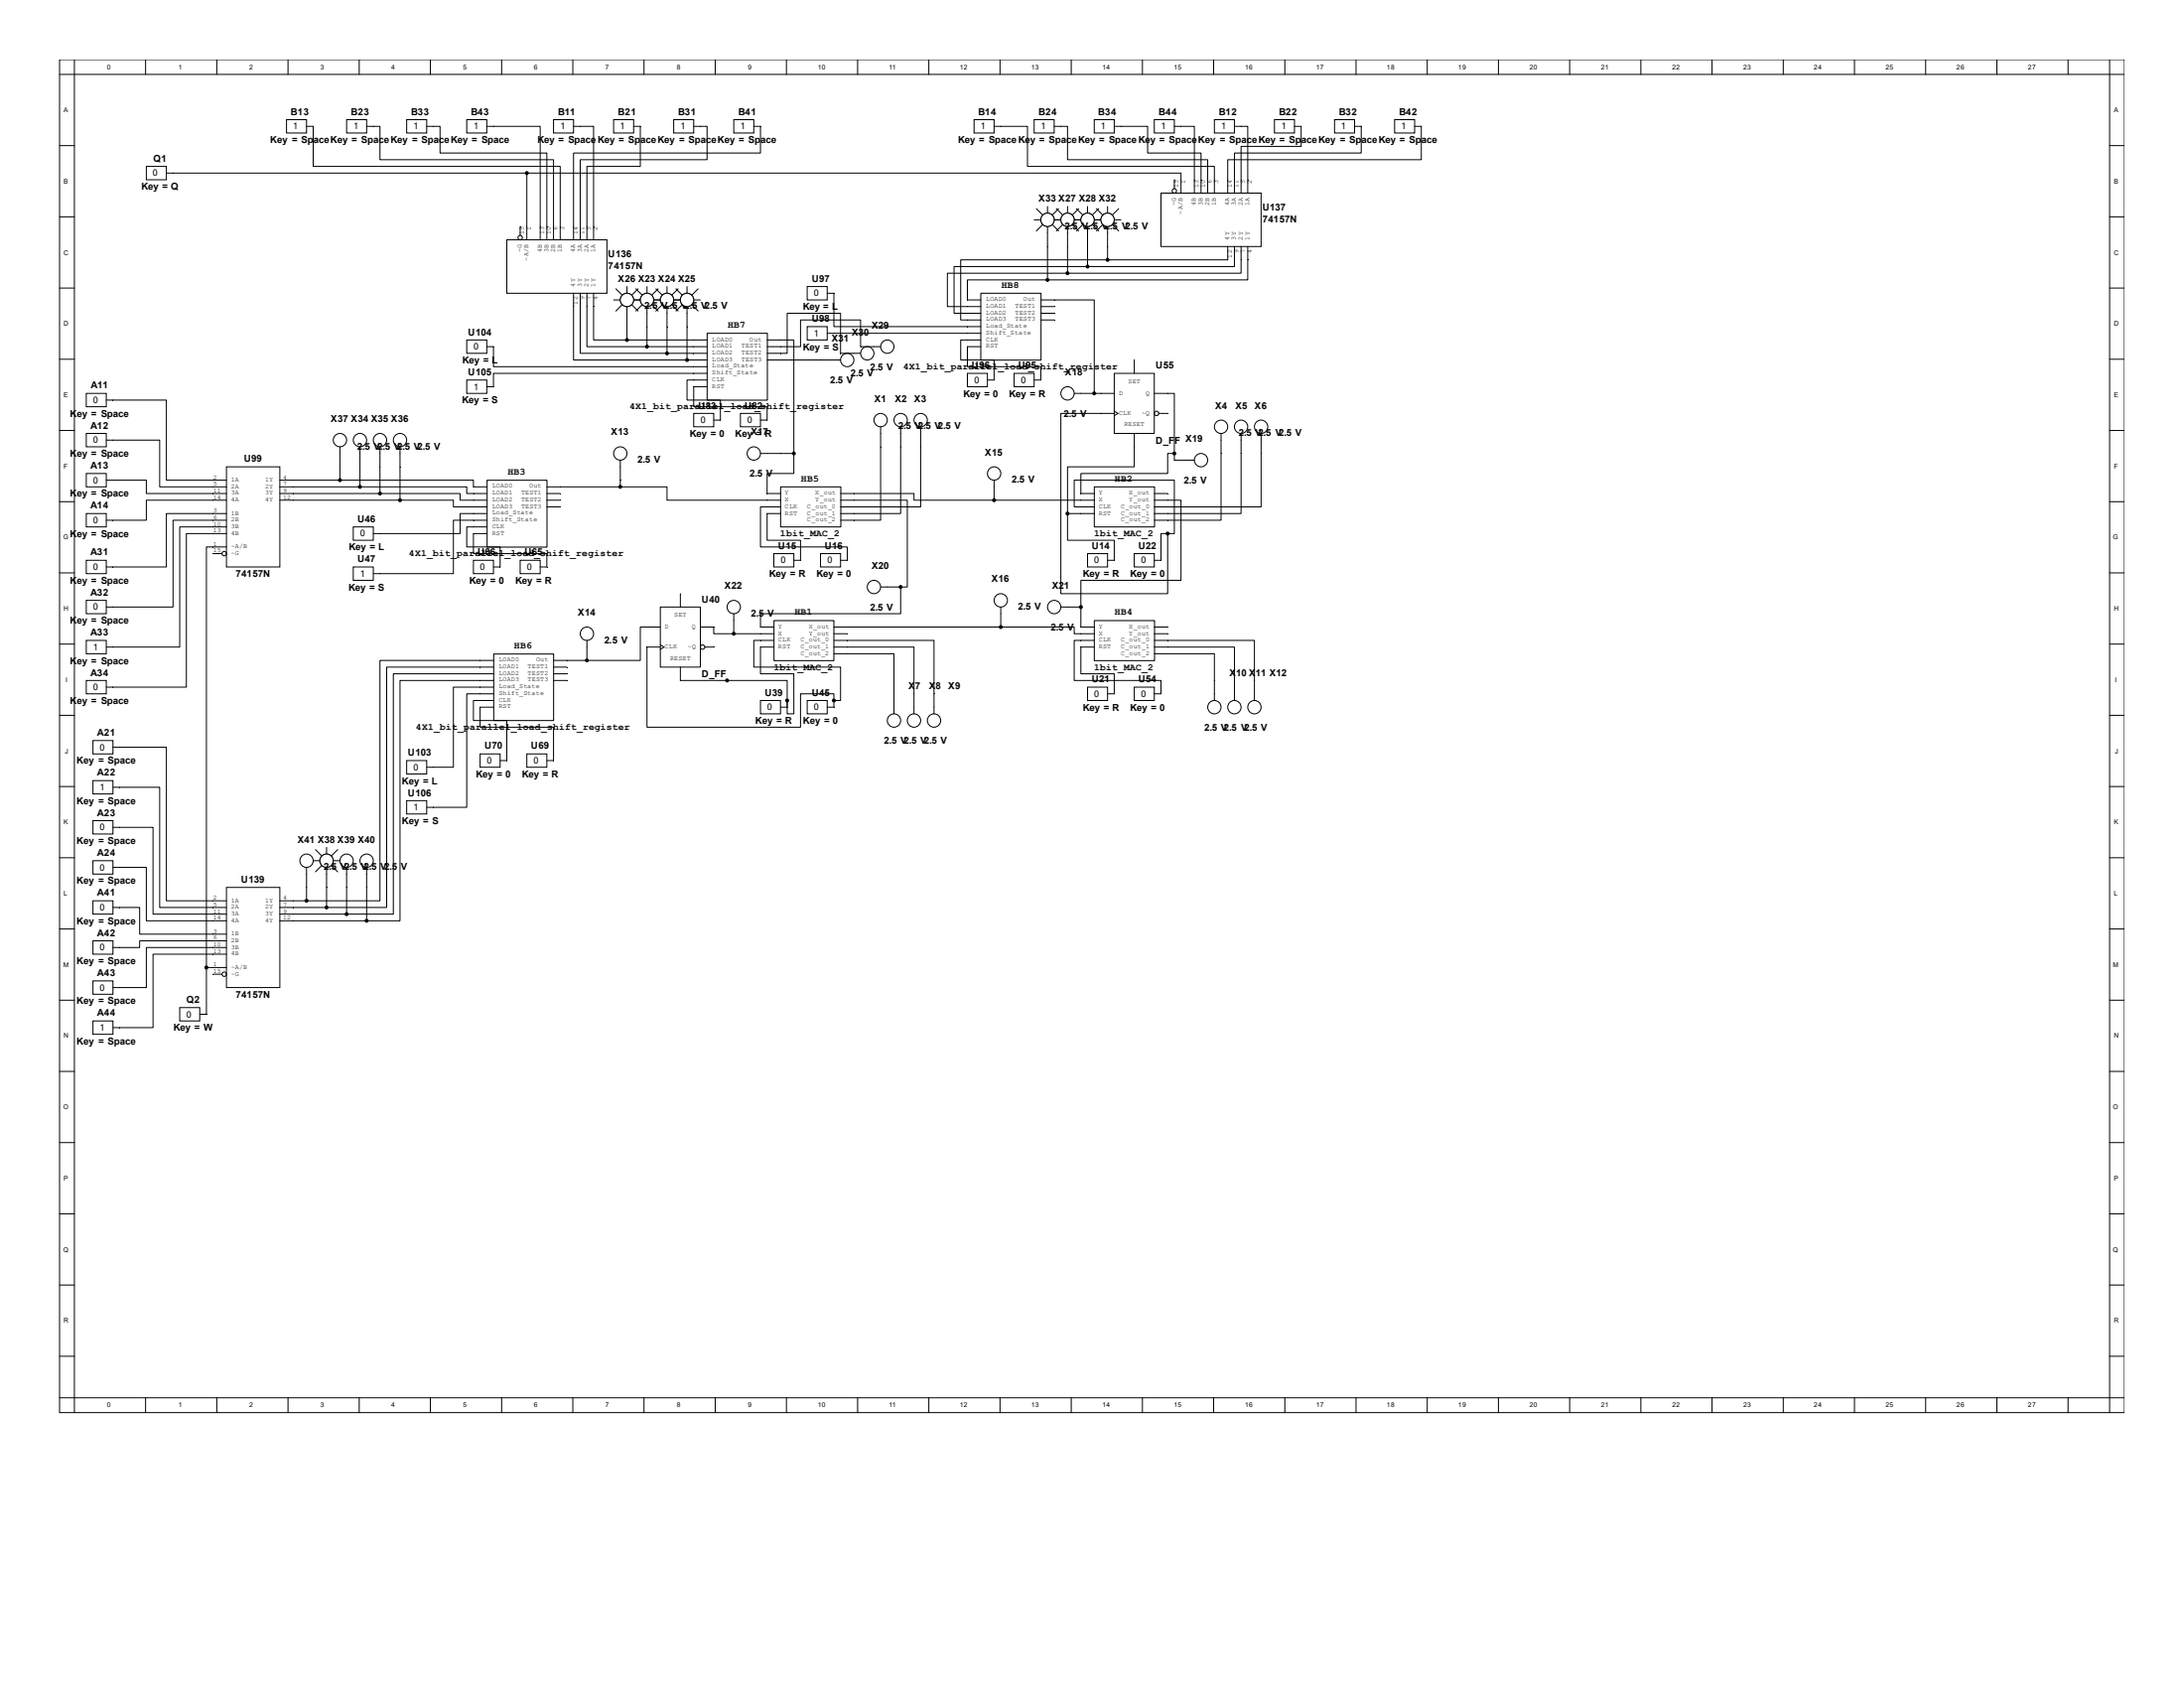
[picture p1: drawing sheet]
<svg xmlns="http://www.w3.org/2000/svg" width="279mm" height="216mm" viewBox="0 0 279 216" stroke-linecap="round" stroke-linejoin="round" font-family="sans-serif">
<g fill="none" stroke="#000" stroke-width=".13">
<path d="M7.6 7.6h264.2v173.1h-264.2zM7.6 18.6h1.9M7.6 9.5h264.2M9.5 7.6v173.1M18.6 7.6v1.9M27.7 7.6v1.9M36.7 15.3h2.5v1.7h-2.5zM36.8 7.6v1.9M39.2 16.2h.9v5.1h31.6v9.4M44.3 15.3h2.6v1.7h-2.6zM46 7.6v1.9M46.9 16.2h1.7v4.2h22.2v10.3"/>
<path d="M52 15.3h2.6v1.7h-2.6zM54.6 16.2h1.7v3.4h13.7v11.1M55.1 7.6v1.9M59.7 15.3h2.6v1.7h-2.6zM62.3 16.2h6.8v14.5M64.2 7.6v1.9M70.8 15.3h2.6v1.7h-2.6zM73.3 7.6v1.9M73.4 16.2h2.5v14.5M78.5 15.3h2.6v1.7h-2.6zM81.1 16.2h.8v5.1h-6.8v9.4M82.4 7.6v1.9"/>
<path d="M86.2 15.3h2.5v1.7h-2.5zM88.7 16.2h1.8v4.2h-16.3v10.3M91.5 7.6v1.9M93.9 15.3h2.5v1.7h-2.5zM96.4 16.2h.9v3.4h-23.9v11.1M100.6 7.6v1.9M109.7 7.6v1.9M118.8 7.6v1.9M124.6 15.3h2.6v1.7h-2.6zM127.2 16.2h4.2v5.1h24v3.4M127.9 7.6v1.9M132.3 15.3h2.6v1.7h-2.6z"/>
<path d="M134.9 16.2h1.7v4.2h17.9v4.3M137 7.6v1.9M140 15.3h2.5v1.7h-2.5zM142.5 16.2h4.3v3.4h6.8v5.1M146.2 7.6v1.9M147.7 15.3h2.5v1.7h-2.5zM150.2 16.2h2.6v8.5M155.3 7.6v1.9M155.4 15.3h2.5v1.7h-2.5zM157.9 16.2h1.7v8.5M163 15.3h2.6v1.7h-2.6zM164.4 7.6v1.9"/>
<path d="M165.6 16.2h.9v2.5h-7.7v6M170.7 15.3h2.6v1.7h-2.6zM173.3 16.2h.8v3.4h-16.2v5.1M173.5 7.6v1.9M178.4 15.3h2.6v1.7h-2.6zM181 16.2h.8v4.2h-24.7v4.3M182.6 7.6v1.9M191.7 7.6v1.9M200.8 7.6v1.9M209.9 7.6v1.9M219 7.6v1.9M228.1 7.6v1.9"/>
<path d="M237.2 7.6v1.9M246.4 7.6v1.9M255.5 7.6v1.9M264.6 7.6v1.9M269.9 18.6h1.9M269.9 7.6v173.1M7.6 27.7h1.9M7.6 36.8h1.9M18.7 21.3h2.6v1.7h-2.6zM21.3 22.1h46.1M64.8 30.7h12.8v6.8h-12.8zM66.5 29v1.1"/>
<path d="M67.4 22.1h83.7v2.6M67.4 22.1v8.6M73.4 37.5v1.7M74.2 37.5v1.7M75.1 37.5v1.7M75.9 37.5v1.7M81.1 38.4h.8M81.3 36.9l.9 .9M82.2 38.9l-.9 .9M82.8 36.7v.8M82.8 39.2v.9M83.3 38.9l.9 .9"/>
<path d="M83.6 38.4h.9M84.2 36.9l-.9 .9M103.3 36.7h2.5v1.7h-2.5zM105.8 37.5h.9v4.3h18.8M123.8 38.4h1.7M123.8 39.2h1.7M125.5 37.5h7.7v8.6h-7.7zM133.2 38.4h6.8v11.9M133.2 39.2h1.7M148.5 24.7h12.8v6.8h-12.8zM150.2 23v1.1M157.1 31.5v1.7"/>
<path d="M157.9 31.5v1.7M158.8 31.5v1.7M159.6 31.5v1.7M269.9 27.7h1.9M269.9 36.8h1.9M7.6 46h1.9M7.6 55.1h1.9M11 50.3h2.6v1.7h-2.6zM11 55.4h2.6v1.7h-2.6zM13.6 51.2h7.7v10.2h7.7M13.6 56.3h6.8v6h8.6M29 59.7h6.8v12.8h-6.8z"/>
<path d="M59.7 43.5h2.6v1.7h-2.6zM59.7 48.6h2.6v1.7h-2.6zM62.3 44.3h.8v2.6h27.4M79.4 58.9v3.4M88.7 52.9h2.6v1.7h-2.6zM88.7 43.5h1.8M88.7 44.3h1.8M88.7 45.2h1.8M88.7 46h1.8M90.5 48.6h-2.6v2.6h4.3v2.5h-.9M90.5 49.5h-1.8v2.5h9.4v1.7h-.8M90.5 47.8h-27.4v1.7h-.8"/>
<path d="M90.5 42.6h7.7v8.6h-7.7zM94.7 52.9h2.6v1.7h-2.6zM97.3 58h4.3M98.1 44.3h4.3v-3.4h7.7v3.4h2.6M98.1 45.2h2.6v-5.1h6.8v5.1h2.6M98.1 43.5h3.5v14.5M98.1 46h9.4M101.6 58v2.6h-3.5v2.5h1.7M103.3 41.8h2.5v1.7h-2.5zM105.8 42.6h19.7M112.7 54.6v11.9h-5.2M115.2 54.6v11.1h-7.7"/>
<path d="M117.8 54.6v10.2h-10.3M123.8 47.8h2.5v1.7h-2.5zM123.8 40.1h1.7M123.8 40.9h1.7M125.5 43.5h-2.6v2.5h4.3v2.6h-.9M125.5 44.3h-1.7v2.6h9.4v1.7h-.9M129.7 47.8h2.6v1.7h-2.6zM133.2 40.1h1.7M133.2 40.9h1.7M137.4 50.3h5.1M140 50.3h.1M142.5 47.8h5.2v7.6h-5.2z"/>
<path d="M142.5 52.9h-6.8v23h13.7v-7.7M142.5 52.6l.5 .3-.5 .3M145.1 55.4v4.3h-8.5v6M145.1 46v1.8M147.7 50.3h2.5v7.7M148.2 52.9h1.2M150.2 58h-.8v2.6h-11.1v2.5h1.7M150.2 58v.9h2.6M156.2 55.4v11.1h-8.5M158.8 55.4v10.3h-11.1M161.3 55.4v9.4h-13.6M269.9 46h1.9"/>
<path d="M269.9 55.1h1.9M7.6 64.2h1.9M7.6 73.3h1.9M11 60.6h2.6v1.7h-2.6zM11 65.7h2.6v1.7h-2.6zM11 71.7h2.6v1.7h-2.6zM11 76.8h2.6v1.7h-2.6zM13.6 61.4h5.1v1.7h10.3M27.3 70.8h1.1M29 64h-10.3v2.5h-5.1M29 65.7h-7.7v6.8h-7.7M29 66.5h-6.9v11.1h-8.5"/>
<path d="M29 67.4h-6v15.4h-9.4M29 68.2h-5.2v19.7h-10.2M29 70h-2.6v53.8M35.8 62.3h1.7M35.8 63.1h1.7M35.8 64h1.7M35.8 61.4h1.7M45.2 67.4h2.6v1.7h-2.6zM45.2 72.5h2.6v1.7h-2.6zM60.6 71.7h2.5v1.7h-2.5zM60.6 62.3h1.7M60.6 63.1h1.7"/>
<path d="M60.6 64h1.7M60.6 64.8h1.7M62.3 67.4h-2.6v2.6h4.3v2.5h-.9M62.3 68.2h-1.7v2.6h9.4v1.7h-.9M62.3 65.7h-3.4v2.5h-11.1M62.3 66.5h-4.3v6.9h-10.2M62.3 61.4h7.7v8.6h-7.7zM66.5 71.7h2.6v1.7h-2.6zM70 62.3h9.4M70 63.1h1.7M70 64h1.7M70 64.8h1.7"/>
<path d="M79.4 62.3h5.9v1.7h14.5M84.5 77.6h5.1v7.7h-5.1zM87 75.9v1.7M93.9 78.5v2.6M99 70.8h2.6v1.7h-2.6zM99 79.4h7.7v5.1h-7.7zM99.8 64.8h-2.5v5.2h11.1v1.7h-.9M99.8 65.7h-1.7v3.4h4.3v2.6h-.8M99.9 62.3h7.7v5.1h-7.7zM105 70.8h2.5v1.7h-2.5zM107.5 64h8.6v11.1h-.9M107.5 63.1h9.4v.9h10.3"/>
<path d="M112.7 75.1h2.5M115.2 75.1v3.4h-17.9v1.7h1.7M115.2 75.1h.1M127.2 64h.1M127.2 64h12.8M127.2 61.4v2.6M128 77.6v2.6M135.7 77.6h2.6M136.6 65.7v3.4h5.9v2.6h-.8M136.6 65.7h3.4M138.3 77.6h.1M138.3 77.6v2.6h1.7"/>
<path d="M139.1 70.8h2.6v1.7h-2.6zM140 64.8h-2.6v-3.4h12.8v6.8h-.8M140 62.3h7.7v5.1h-7.7zM140 79.4h7.7v5.1h-7.7zM145.1 70.8h2.6v1.7h-2.6zM147.7 64h3.4v10.2h-12.8v3.4M147.7 63.1h1.7M149.4 68.2h-.9v3.5h-.8M269.9 64.2h1.9M269.9 73.3h1.9M7.6 82.4h1.9M7.6 91.5h1.9"/>
<path d="M11 81.9h2.6v1.7h-2.6zM11 87h2.6v1.7h-2.6zM11.9 94.7h2.6v1.7h-2.6zM11.9 99.8h2.6v1.7h-2.6zM14.5 95.6h6.8v19.6h7.7M52 97.3h2.6v1.7h-2.6zM61.4 96.4h2.6v1.7h-2.6zM61.4 87h1.7M61.4 84.5h1.7M61.4 85.3h1.7M61.4 86.2h1.7M63.1 89.6h-2.5v2.6h4.2v5.1h-.8"/>
<path d="M63.1 90.4h-1.7v2.6h9.4v4.3h-.8M63.1 87.9h-5.1v10.2h-3.4M63.1 88.7h-3.4v14.6h-5.1M63.2 83.7h7.6v8.5h-7.6zM67.4 96.4h2.6v1.7h-2.6zM70.8 87h1.7M70.8 84.5h4.3M70.8 85.3h1.7M70.8 86.2h1.7M75.1 84.5h.1M75.1 81.9v2.6M84.5 80.2h-2.6v4.3h-6.8"/>
<path d="M84.5 82.8h-1.7v10.2h19.6v-4.3h4.3v.9M84.5 82.5l.5 .3-.5 .2M87 85.3v1.7h13.7v2.6M89.6 80.2h1.7v.9h2.6M90.2 82.8h1.1M93.9 81.1h.1M93.9 81.1h5.1M97.3 89.6h2.5v1.7h-2.5zM99 82.8h-1.7v3.4h4.3v5.1h-.9v-1.7M99 81.9h-2.6v3.4h11.1v4.3h-.8M100.7 89.6v.8h-.9M103.3 89.6h2.5v1.7h-2.5z"/>
<path d="M106.7 81.9h12.8v9.4M106.7 82.8h10.2v8.5M106.7 83.6h7.7v7.7M106.7 89.6v.8h-.9M106.7 80.2h21.3M106.7 81.1h1.7M128 80.2h9.4v.9h2.6M128 80.2h.1M139.1 87.9h2.6v1.7h-2.6zM140 81.9h-2.6v5.1h11.1v1.7h-.8M140 82.8h-1.7v3.4h4.2v2.5h-.8M145.1 87.9h2.6v1.7h-2.6z"/>
<path d="M147.7 81.9h12.8v7.7M147.7 82.8h10.2v6.8M147.7 83.6h7.7v6M147.7 80.2h1.7M147.7 81.1h1.7M269.9 82.4h1.9M269.9 91.5h1.9M7.6 100.6h1.9M7.6 109.7h1.9M7.6 118.8h1.9M11.9 105h2.6v1.7h-2.6zM11.9 110.1h2.6v1.7h-2.6z"/>
<path d="M11.9 115.2h2.6v1.7h-2.6zM14.5 100.7h5.9v15.4h8.6M14.5 105.8h5.1v11.1h9.4M14.5 110.9h4.2v6.9h10.3M14.5 116.1h3.4v3.4h11.1M29 113.5h6.8v12.8h-6.8zM35.8 115.2h1.7M35.8 116.1h1.7M35.8 116.9h1.7M35.8 117.8h1.7M52 102.4h2.6v1.7h-2.6zM269.9 100.6h1.9"/>
<path d="M269.9 109.7h1.9M269.9 118.8h1.9M7.6 127.9h1.9M7.6 137h1.9M11.9 120.3h2.6v1.7h-2.6zM11.9 125.5h2.6v1.7h-2.6zM11.9 130.6h2.6v1.7h-2.6zM23 128.9h2.6v1.7h-2.6zM26.4 123.8v5.9h-.8M26.4 123.8h2.6M27.3 124.6h1.1M29 120.3h-11.1v.9h-3.4"/>
<path d="M29 121.2h-10.3v5.1h-4.2M29 122h-9.4v9.4h-5.1M269.9 127.9h1.9M269.9 137h1.9M7.6 146.1h1.9M7.6 155.3h1.9M269.9 146.1h1.9M269.9 155.3h1.9M7.6 164.4h1.9M7.6 173.5h1.9M7.6 178.8h264.2M18.6 178.8v1.9"/>
<path d="M27.7 178.8v1.9M36.8 178.8v1.9M46 178.8v1.9M55.1 178.8v1.9M64.2 178.8v1.9M73.3 178.8v1.9M82.4 178.8v1.9M91.5 178.8v1.9M100.6 178.8v1.9M109.7 178.8v1.9M118.8 178.8v1.9M127.9 178.8v1.9"/>
<path d="M137 178.8v1.9M146.2 178.8v1.9M155.3 178.8v1.9M164.4 178.8v1.9M173.5 178.8v1.9M182.6 178.8v1.9M191.7 178.8v1.9M200.8 178.8v1.9M209.9 178.8v1.9M219 178.8v1.9M228.1 178.8v1.9M237.2 178.8v1.9"/>
<path d="M246.4 178.8v1.9M255.5 178.8v1.9M264.6 178.8v1.9M269.9 164.4h1.9M269.9 173.5h1.9"/>
<circle cx="66.5" cy="30.4" r=".28"/>
<circle cx="82.8" cy="38.4" r=".85"/>
<circle cx="150.2" cy="24.4" r=".28"/>
<circle cx="79.4" cy="58" r=".85"/>
<circle cx="96.4" cy="58" r=".85"/>
<circle cx="108.4" cy="46" r=".85"/>
<circle cx="111" cy="45.2" r=".85"/>
<circle cx="112.7" cy="53.7" r=".85"/>
<circle cx="113.5" cy="44.3" r=".85"/>
<circle cx="115.2" cy="53.7" r=".85"/>
<circle cx="117.8" cy="53.7" r=".85"/>
<circle cx="136.6" cy="50.3" r=".85"/>
<circle cx="148" cy="52.9" r=".28"/>
<circle cx="153.6" cy="58.9" r=".85"/>
<circle cx="156.2" cy="54.6" r=".85"/>
<circle cx="158.8" cy="54.6" r=".85"/>
<circle cx="161.3" cy="54.6" r=".85"/>
<circle cx="28.7" cy="70.8" r=".28"/>
<circle cx="93.9" cy="77.6" r=".85"/>
<circle cx="111.8" cy="75.1" r=".85"/>
<circle cx="127.2" cy="60.6" r=".85"/>
<circle cx="128" cy="76.8" r=".85"/>
<circle cx="134.9" cy="77.6" r=".85"/>
<circle cx="75.1" cy="81.1" r=".85"/>
<circle cx="89.9" cy="82.8" r=".28"/>
<circle cx="114.4" cy="92.2" r=".85"/>
<circle cx="116.9" cy="92.2" r=".85"/>
<circle cx="119.5" cy="92.2" r=".85"/>
<circle cx="155.4" cy="90.4" r=".85"/>
<circle cx="157.9" cy="90.4" r=".85"/>
<circle cx="160.5" cy="90.4" r=".85"/>
<circle cx="28.7" cy="124.6" r=".28"/>
</g>
<g fill="#000" stroke="#000" stroke-width=".13">
<circle cx="67.4" cy="22.1" r=".19"/>
<circle cx="101.6" cy="58" r=".19"/>
<circle cx="140" cy="50.3" r=".19"/>
<circle cx="150.2" cy="58" r=".19"/>
<circle cx="79.4" cy="62.3" r=".19"/>
<circle cx="115.2" cy="75.1" r=".19"/>
<circle cx="127.2" cy="64" r=".19"/>
<circle cx="136.6" cy="65.7" r=".19"/>
<circle cx="138.3" cy="77.6" r=".19"/>
<circle cx="149.4" cy="68.2" r=".19"/>
<circle cx="75.1" cy="84.5" r=".19"/>
<circle cx="93" cy="87" r=".19"/>
<circle cx="93.9" cy="81.1" r=".19"/>
<circle cx="100.7" cy="89.6" r=".19"/>
<circle cx="106.7" cy="89.6" r=".19"/>
<circle cx="128" cy="80.2" r=".19"/>
<circle cx="26.4" cy="123.8" r=".19"/>
</g>
<circle cx="82.8" cy="38.4" r=".85" fill="#fff" stroke="#000" stroke-width=".13"/>
<g fill="none" stroke="#000" stroke-width=".13">
<path d="M83.6 38.4h.9M83.9 36.9l.9 .9M84.8 38.9l-.9 .9M85.3 36.7v.8M85.3 39.2v.9M85.9 38.9l.9 .9M86.2 38.4h.8M86.8 36.9l-.9 .9M82.8 40.1v1.7"/>
<circle cx="85.3" cy="38.4" r=".85"/>
</g>
<circle cx="85.3" cy="38.4" r=".85" fill="#fff" stroke="#000" stroke-width=".13"/>
<g fill="none" stroke="#000" stroke-width=".13">
<path d="M86.2 38.4h.8M86.5 36.9l.8 .9M87.3 38.9l-.8 .9M87.9 36.7v.8M87.9 39.2v.9M88.5 38.9l.8 .9M88.7 38.4h.9M89.3 36.9l-.8 .9M85.3 40.1v1.7"/>
<circle cx="87.9" cy="38.4" r=".85"/>
</g>
<circle cx="87.9" cy="38.4" r=".85" fill="#fff" stroke="#000" stroke-width=".13"/>
<g fill="none" stroke="#000" stroke-width=".13">
<path d="M78.5 38.4h.9M78.8 36.9l.8 .9M79.6 38.9l-.8 .9M80.2 36.7v.8M80.2 39.2v.9M80.8 38.9l.8 .9M81.1 38.4h.8M81.6 36.9l-.8 .9M87.9 40.1v1.7"/>
<circle cx="80.2" cy="38.4" r=".85"/>
</g>
<circle cx="80.2" cy="38.4" r=".85" fill="#fff" stroke="#000" stroke-width=".13"/>
<g fill="none" stroke="#000" stroke-width=".13">
<path d="M73.4 39.2v6.8h14.5M74.2 39.2v6h11.1M75.1 39.2v5.1h7.7M75.9 39.2v4.3h4.3M134.9 28.1h.8M135.1 26.7l.9 .8M136 28.7l-.9 .8M136.6 26.4v.9M136.6 29v.8M137.1 28.7l.9 .8M137.4 28.1h.9M138 26.7l-.9 .8"/>
<path d="M80.2 40.1v3.4M80.2 43.5h8.5M82.8 44.3h5.9M82.8 41.8v2.5M85.3 45.2h3.4M85.3 41.8v3.4M87.9 46h.8M87.9 41.8v4.2"/>
<circle cx="136.6" cy="28.1" r=".85"/>
</g>
<g fill="#000" stroke="#000" stroke-width=".13">
<circle cx="80.2" cy="43.5" r=".19"/>
<circle cx="82.8" cy="44.3" r=".19"/>
<circle cx="85.3" cy="45.2" r=".19"/>
<circle cx="87.9" cy="46" r=".19"/>
</g>
<circle cx="136.6" cy="28.1" r=".85" fill="#fff" stroke="#000" stroke-width=".13"/>
<g fill="none" stroke="#000" stroke-width=".13">
<path d="M136.6 29.8v1.7M137.4 28.1h.9M137.7 26.7l.9 .8M138.6 28.7l-.9 .8M139.1 26.4v.9M139.1 29v.8M139.7 28.7l.9 .8M140 28.1h.8M140.6 26.7l-.9 .8"/>
<circle cx="139.1" cy="28.1" r=".85"/>
</g>
<circle cx="139.1" cy="28.1" r=".85" fill="#fff" stroke="#000" stroke-width=".13"/>
<g fill="none" stroke="#000" stroke-width=".13">
<path d="M139.1 29.8v1.7M140 28.1h.8M140.3 26.7l.8 .8M141.1 28.7l-.8 .8M141.7 26.4v.9M141.7 29v.8M142.3 28.7l.8 .8M142.5 28.1h.9M143.1 26.7l-.8 .8"/>
<circle cx="141.7" cy="28.1" r=".85"/>
</g>
<circle cx="141.7" cy="28.1" r=".85" fill="#fff" stroke="#000" stroke-width=".13"/>
<g fill="none" stroke="#000" stroke-width=".13">
<path d="M132.3 28.1h.9M132.6 26.7l.8 .8M133.4 28.7l-.8 .8M134 26.4v.9M134 29v.8M134.6 28.7l.8 .8M134.9 28.1h.8M135.4 26.7l-.8 .8M141.7 29.8v1.7"/>
<circle cx="134" cy="28.1" r=".85"/>
</g>
<circle cx="134" cy="28.1" r=".85" fill="#fff" stroke="#000" stroke-width=".13"/>
<g fill="none" stroke="#000" stroke-width=".13">
<path d="M134 35.8h-10.2v2.6M134 29.8v6M136.6 34.9h-15.4v4.3h2.6M136.6 31.5v3.4M139.1 34.1h-17v6h1.7M139.1 31.5v2.6M141.7 33.2h-18.8v7.7h.9M141.7 33.2h15.4M141.7 31.5v1.7M157.9 33.2v.9h-18.8M158.8 33.2v1.7h-22.2M159.6 33.2v2.6h-25.6"/>
<path d="M43.5 57.1v4.3M46 57.1v5.2M48.6 57.1v6M51.2 57.1v6.9M37.5 64h13.7M37.5 63.1h11.1M37.5 62.3h8.5M37.5 61.4h6M43.5 61.4h17.1v.9M46 62.3h13.7v.8h.9M48.6 63.1h10.3v.9h1.7M51.2 64h6.8v.8h2.6"/>
<path d="M40.1 110.1h.8M40.4 108.7l.8 .8M41.2 110.7l-.8 .8M41.8 108.4v.8M41.8 110.9v.9M42.3 110.7l.9 .8M42.6 110.1h.9M43.2 108.7l-.9 .8"/>
<circle cx="43.5" cy="56.3" r=".85"/>
<circle cx="46" cy="56.3" r=".85"/>
<circle cx="48.6" cy="56.3" r=".85"/>
<circle cx="51.2" cy="56.3" r=".85"/>
<circle cx="41.8" cy="110.1" r=".85"/>
</g>
<g fill="#000" stroke="#000" stroke-width=".13">
<circle cx="134" cy="35.8" r=".19"/>
<circle cx="136.6" cy="34.9" r=".19"/>
<circle cx="139.1" cy="34.1" r=".19"/>
<circle cx="141.7" cy="33.2" r=".19"/>
<circle cx="43.5" cy="61.4" r=".19"/>
<circle cx="46" cy="62.3" r=".19"/>
<circle cx="48.6" cy="63.1" r=".19"/>
<circle cx="51.2" cy="64" r=".19"/>
</g>
<circle cx="41.8" cy="110.1" r=".85" fill="#fff" stroke="#000" stroke-width=".13"/>
<g fill="none" stroke="#000" stroke-width=".13">
<path d="M61.4 87h-10.2v30.8h-4.3M61.4 86.2h-11.1v30.7h-6M61.4 85.3h-11.9v30.8h-7.7M61.4 84.5h-12.8v30.7h-9.4M37.5 117.8h9.4M37.5 116.9h6.8M37.5 116.1h4.3M37.5 115.2h1.7M39.2 110.9v4.3M41.8 111.8v4.3M44.3 110.9v6M46.9 110.9v6.9"/>
<circle cx="39.2" cy="110.1" r=".85"/>
<circle cx="44.3" cy="110.1" r=".85"/>
<circle cx="46.9" cy="110.1" r=".85"/>
</g>
<g fill="#000" stroke="#000" stroke-width=".13">
<circle cx="39.2" cy="115.2" r=".19"/>
<circle cx="41.8" cy="116.1" r=".19"/>
<circle cx="44.3" cy="116.9" r=".19"/>
<circle cx="46.9" cy="117.8" r=".19"/>
</g>
<g font-size="1.2">
<text x="37.2" y="14.7">B13</text>
<text x="44.9" y="14.7">B23</text>
<text x="52.6" y="14.7">B33</text>
<text x="60.2" y="14.7">B43</text>
<text x="71.4" y="14.7">B11</text>
<text x="79.1" y="14.7">B21</text>
<text x="86.7" y="14.7">B31</text>
<text x="94.4" y="14.7">B41</text>
<text x="125.1" y="14.7">B14</text>
<text x="132.9" y="14.7">B24</text>
<text x="140.5" y="14.7">B34</text>
<text x="148.3" y="14.7">B44</text>
<text x="155.9" y="14.7">B12</text>
<text x="163.6" y="14.7">B22</text>
<text x="171.3" y="14.7">B32</text>
<text x="179" y="14.7">B42</text>
<text x="19.6" y="20.7">Q1</text>
<text x="34.6" y="18.3">Key = SpaceKey = SpaceKey = SpaceKey = Space</text>
<text x="68.7" y="18.3">Key = Space</text>
<text x="76.5" y="18.3">Key = SpaceKey = SpaceKey = Space</text>
<text x="122.6" y="18.3">Key = SpaceKey = SpaceKey = SpaceKey = Space</text>
<text x="153.3" y="18.3">Key = SpaceKey = SpaceKey = SpaceKey = Space</text>
<text x="18.1" y="24.3">Key = Q</text>
<text x="132.9" y="25.8">X33 X27 X28 X32</text>
<text x="136.2" y="29.3">2.5 V2.5 V2.5 V2.5 V</text>
<text x="161.5" y="26.9">U137</text>
<text x="161.5" y="28.4">74157N</text>
<text x="77.8" y="32.9">U136</text>
<text x="77.8" y="34.4">74157N</text>
<text x="79.1" y="36">X26 X23 X24 X25</text>
<text x="82.4" y="39.5">2.5 V2.5 V2.5 V2.5 V</text>
<text x="93.1" y="42">HB7</text>
<text x="102.7" y="39.7">Key = L</text>
<text x="103.8" y="36">U97</text>
<text x="103.8" y="41.1">U98</text>
<text x="128.1" y="36.8">HB8</text>
<text x="59.1" y="46.5">Key = L</text>
<text x="59.9" y="42.9">U104</text>
<text x="102.7" y="44.8">Key = S</text>
<text x="106.4" y="43.7">X31</text>
<text x="109" y="42.9">X30</text>
<text x="111.3" y="47.3">2.5 V</text>
<text x="111.5" y="42">X29</text>
<text x="115.5" y="47.2">4X1_bit_parallel_load_shift_register</text>
<text x="124.3" y="47.2">U96</text>
<text x="130.3" y="47.2">U95</text>
<text x="147.9" y="47.2">U55</text>
<text x="9" y="53.3">Key = Space</text>
<text x="11.6" y="49.7">A11</text>
<text x="42.3" y="54">X37 X34 X35 X36</text>
<text x="59.1" y="51.6">Key = S</text>
<text x="59.9" y="48">U105</text>
<text x="80.5" y="52.4">4X1_bit_parallel_load_shift_register</text>
<text x="89.3" y="52.3">U83</text>
<text x="95.2" y="52.3">U82</text>
<text x="106.2" y="49.1">2.5 V</text>
<text x="108.8" y="48.2">2.5 V</text>
<text x="111.8" y="51.4">X1</text>
<text x="114.5" y="51.4">X2</text>
<text x="117" y="51.4">X3</text>
<text x="123.2" y="50.8">Key = 0</text>
<text x="129.1" y="50.8">Key = R</text>
<text x="136.1" y="53.3">2.5 V</text>
<text x="136.3" y="48">X18</text>
<text x="155.4" y="52.3">X4</text>
<text x="158" y="52.3">X5</text>
<text x="160.5" y="52.3">X6</text>
<text x="9" y="58.4">Key = Space</text>
<text x="11.6" y="54.8">A12</text>
<text x="11.6" y="59.9">A13</text>
<text x="31.2" y="59.1">U99</text>
<text x="45.7" y="57.5">2.5 V2.5 V2.5 V2.5 V</text>
<text x="78.2" y="55.7">X13</text>
<text x="81.5" y="59.2">2.5 V</text>
<text x="88.2" y="55.9">Key = 0</text>
<text x="94.1" y="55.9">Key = R</text>
<text x="96.1" y="55.6">X17</text>
<text x="114.9" y="54.9">2.5 V2.5 V2.5 V</text>
<text x="126" y="58.3">X15</text>
<text x="147.9" y="56.7">D_FF X19</text>
<text x="158.5" y="55.8">2.5 V2.5 V2.5 V</text>
<text x="9" y="63.5">Key = Space</text>
<text x="11.6" y="65.1">A14</text>
<text x="64.9" y="60.7">HB3</text>
<text x="95.9" y="60.9">2.5 V</text>
<text x="102.5" y="61.6">HB5</text>
<text x="129.4" y="61.8">2.5 V</text>
<text x="142.6" y="61.6">HB2</text>
<text x="151.4" y="61.8">2.5 V</text>
<text x="9" y="68.7">Key = Space</text>
<text x="11.6" y="71">A31</text>
<text x="44.6" y="70.4">Key = L</text>
<text x="45.7" y="66.8">U46</text>
<text x="45.7" y="71.9">U47</text>
<text x="52.3" y="71.2">4X1_bit_parallel_load_shift_register</text>
<text x="61.1" y="71">U66</text>
<text x="67.1" y="71">U65</text>
<text x="99.6" y="70.2">U15</text>
<text x="99.8" y="68.6">1bit_MAC_2</text>
<text x="105.5" y="70.2">U16</text>
<text x="139.7" y="70.2">U14</text>
<text x="140" y="68.6">1bit_MAC_2</text>
<text x="145.6" y="70.2">U22</text>
<text x="9" y="74.7">Key = Space</text>
<text x="11.6" y="76.2">A32</text>
<text x="30.1" y="73.8">74157N</text>
<text x="44.6" y="75.5">Key = S</text>
<text x="60" y="74.7">Key = 0</text>
<text x="65.9" y="74.7">Key = R</text>
<text x="89.8" y="77">U40</text>
<text x="92.7" y="75.3">X22</text>
<text x="98.4" y="73.8">Key = R</text>
<text x="104.4" y="73.8">Key = 0</text>
<text x="111.5" y="72.8">X20</text>
<text x="126.9" y="74.5">X16</text>
<text x="130.2" y="78">2.5 V</text>
<text x="134.6" y="75.3">X21</text>
<text x="138.5" y="73.8">Key = R</text>
<text x="144.6" y="73.8">Key = 0</text>
<text x="9" y="79.8">Key = Space</text>
<text x="11.6" y="81.3">A33</text>
<text x="65.8" y="82.9">HB6</text>
<text x="74" y="78.7">X14</text>
<text x="77.3" y="82.3">2.5 V</text>
<text x="96.1" y="78.8">2.5 V</text>
<text x="101.6" y="78.7">HB1</text>
<text x="111.3" y="78.1">2.5 V</text>
<text x="134.4" y="80.6">2.5 V</text>
<text x="142.6" y="78.7">HB4</text>
<text x="9" y="84.9">Key = Space</text>
<text x="11.6" y="86.4">A34</text>
<text x="89.8" y="86.6">D_FF</text>
<text x="97.8" y="89">U39</text>
<text x="99" y="85.7">1bit_MAC_2</text>
<text x="103.8" y="89">U45</text>
<text x="116.2" y="88.1">X7</text>
<text x="118.8" y="88.1">X8</text>
<text x="121.3" y="88.1">X9</text>
<text x="139.7" y="87.3">U21</text>
<text x="140" y="85.7">1bit_MAC_2</text>
<text x="145.6" y="87.3">U54</text>
<text x="157.3" y="86.4">X10 X11 X12</text>
<text x="9" y="90">Key = Space</text>
<text x="12.4" y="94.1">A21</text>
<text x="53.2" y="93.4">4X1_bit_parallel_load_shift_register</text>
<text x="62" y="95.8">U70</text>
<text x="67.9" y="95.8">U69</text>
<text x="96.6" y="92.6">Key = R</text>
<text x="102.7" y="92.6">Key = 0</text>
<text x="113.1" y="95.2">2.5 V2.5 V2.5 V</text>
<text x="138.5" y="90.9">Key = R</text>
<text x="144.6" y="90.9">Key = 0</text>
<text x="154.1" y="93.4">2.5 V2.5 V2.5 V</text>
<text x="9.8" y="97.7">Key = Space</text>
<text x="12.4" y="99.2">A22</text>
<text x="51.4" y="100.3">Key = L</text>
<text x="52.2" y="96.7">U103</text>
<text x="52.2" y="101.8">U106</text>
<text x="60.9" y="99.4">Key = 0</text>
<text x="66.8" y="99.4">Key = R</text>
<text x="9.8" y="102.8">Key = Space</text>
<text x="9.8" y="107.9">Key = Space</text>
<text x="12.4" y="104.4">A23</text>
<text x="38.1" y="107.8">X41 X38 X39 X40</text>
<text x="51.4" y="105.4">Key = S</text>
<text x="9.8" y="113.1">Key = Space</text>
<text x="12.4" y="109.5">A24</text>
<text x="30.9" y="112.9">U139</text>
<text x="41.4" y="111.3">2.5 V2.5 V2.5 V2.5 V</text>
<text x="9.8" y="118.2">Key = Space</text>
<text x="12.4" y="114.6">A41</text>
<text x="12.4" y="119.7">A42</text>
<text x="9.8" y="123.3">Key = Space</text>
<text x="12.4" y="124.8">A43</text>
<text x="9.8" y="128.4">Key = Space</text>
<text x="12.4" y="130">A44</text>
<text x="22.2" y="131.9">Key = W</text>
<text x="23.8" y="128.3">Q2</text>
<text x="30.1" y="127.6">74157N</text>
<text x="9.8" y="133.6">Key = Space</text>
</g>
<g font-size="1.1">
<text x="37.5" y="16.6">1</text>
<text x="45.2" y="16.6">1</text>
<text x="52.9" y="16.6">1</text>
<text x="60.6" y="16.6">1</text>
<text x="71.7" y="16.6">1</text>
<text x="79.3" y="16.6">1</text>
<text x="87" y="16.6">1</text>
<text x="94.7" y="16.6">1</text>
<text x="125.5" y="16.6">1</text>
<text x="133.1" y="16.6">1</text>
<text x="140.8" y="16.6">1</text>
<text x="148.5" y="16.6">1</text>
<text x="156.2" y="16.6">1</text>
<text x="163.9" y="16.6">1</text>
<text x="171.6" y="16.6">1</text>
<text x="179.3" y="16.6">1</text>
<text x="19.6" y="22.5">0</text>
<text x="104.1" y="37.9">0</text>
<text x="60.6" y="44.7">0</text>
<text x="104.1" y="43">1</text>
<text x="11.9" y="51.6">0</text>
<text x="60.6" y="49.9">1</text>
<text x="124.6" y="49">0</text>
<text x="130.6" y="49">0</text>
<text x="11.9" y="56.7">0</text>
<text x="89.6" y="54.1">0</text>
<text x="95.6" y="54.1">0</text>
<text x="11.9" y="61.8">0</text>
<text x="11.9" y="66.9">0</text>
<text x="46.1" y="68.6">0</text>
<text x="11.9" y="72.9">0</text>
<text x="46.1" y="73.7">1</text>
<text x="61.4" y="72.9">0</text>
<text x="67.4" y="72.9">0</text>
<text x="99.9" y="72.1">0</text>
<text x="105.8" y="72.1">0</text>
<text x="140" y="72.1">0</text>
<text x="146" y="72.1">0</text>
<text x="11.9" y="78">0</text>
<text x="11.9" y="83.1">1</text>
<text x="11.9" y="88.3">0</text>
<text x="140" y="89.2">0</text>
<text x="146" y="89.2">0</text>
<text x="12.7" y="96">0</text>
<text x="98.1" y="90.8">0</text>
<text x="104.1" y="90.8">0</text>
<text x="12.7" y="101.1">1</text>
<text x="52.9" y="98.5">0</text>
<text x="62.3" y="97.7">0</text>
<text x="68.2" y="97.7">0</text>
<text x="12.7" y="106.2">0</text>
<text x="52.9" y="103.6">1</text>
<text x="12.7" y="111.3">0</text>
<text x="12.7" y="116.5">0</text>
<text x="12.7" y="121.6">0</text>
<text x="12.7" y="126.7">0</text>
<text x="12.7" y="131.8">1</text>
<text x="23.8" y="130.1">0</text>
</g>
<g font-size=".8">
<text x="13.7" y="8.8">0</text>
<text x="22.8" y="8.8">1</text>
<text x="31.9" y="8.8">2</text>
<text x="41" y="8.8">3</text>
<text x="50.1" y="8.8">4</text>
<text x="59.2" y="8.8">5</text>
<text x="68.3" y="8.8">6</text>
<text x="77.5" y="8.8">7</text>
<text x="86.6" y="8.8">8</text>
<text x="95.7" y="8.8">9</text>
<text x="104.6" y="8.8">10</text>
<text x="113.7" y="8.8">11</text>
<text x="122.8" y="8.8">12</text>
<text x="131.9" y="8.8">13</text>
<text x="141" y="8.8">14</text>
<text x="150.2" y="8.8">15</text>
<text x="159.3" y="8.8">16</text>
<text x="168.4" y="8.8">17</text>
<text x="177.4" y="8.8">18</text>
<text x="186.6" y="8.8">19</text>
<text x="195.7" y="8.8">20</text>
<text x="204.8" y="8.8">21</text>
<text x="213.9" y="8.8">22</text>
<text x="223" y="8.8">23</text>
<text x="232.1" y="8.8">24</text>
<text x="241.2" y="8.8">25</text>
<text x="250.3" y="8.8">26</text>
<text x="259.5" y="8.8">27</text>
<text x="8.2" y="14.4">A</text>
<text x="270.5" y="14.4">A</text>
<text x="8.2" y="23.5">B</text>
<text x="151.6" y="23.5" transform="rotate(-90 151.6 23.5)">1</text>
<text x="155" y="23.5" transform="rotate(-90 155 23.5)">6</text>
<text x="155.8" y="23.5" transform="rotate(-90 155.8 23.5)">3</text>
<text x="159.3" y="23.5" transform="rotate(-90 159.3 23.5)">5</text>
<text x="160.1" y="23.5" transform="rotate(-90 160.1 23.5)">2</text>
<text x="270.5" y="23.5">B</text>
<text x="67.9" y="29.5" transform="rotate(-90 67.9 29.5)">1</text>
<text x="71.3" y="29.5" transform="rotate(-90 71.3 29.5)">6</text>
<text x="72.2" y="29.5" transform="rotate(-90 72.2 29.5)">3</text>
<text x="75.6" y="29.5" transform="rotate(-90 75.6 29.5)">5</text>
<text x="76.4" y="29.5" transform="rotate(-90 76.4 29.5)">2</text>
<text x="150.4" y="26.3" transform="rotate(-90 150.4 26.3)">~G</text>
<text x="150.7" y="24" transform="rotate(-90 150.7 24)">15</text>
<text x="151.3" y="27.4" transform="rotate(-90 151.3 27.4)">~A/B</text>
<text x="153" y="26.3" transform="rotate(-90 153 26.3)">4B</text>
<text x="153.3" y="24" transform="rotate(-90 153.3 24)">13</text>
<text x="153.8" y="26.3" transform="rotate(-90 153.8 26.3)">3B</text>
<text x="154.1" y="24" transform="rotate(-90 154.1 24)">10</text>
<text x="154.7" y="26.3" transform="rotate(-90 154.7 26.3)">2B</text>
<text x="155.5" y="26.3" transform="rotate(-90 155.5 26.3)">1B</text>
<text x="157.2" y="26.3" transform="rotate(-90 157.2 26.3)">4A</text>
<text x="157.6" y="24" transform="rotate(-90 157.6 24)">14</text>
<text x="158.1" y="26.3" transform="rotate(-90 158.1 26.3)">3A</text>
<text x="158.4" y="24" transform="rotate(-90 158.4 24)">11</text>
<text x="159" y="26.3" transform="rotate(-90 159 26.3)">2A</text>
<text x="159.8" y="26.3" transform="rotate(-90 159.8 26.3)">1A</text>
<text x="8.2" y="32.6">C</text>
<text x="66.7" y="32.3" transform="rotate(-90 66.7 32.3)">~G</text>
<text x="67" y="30" transform="rotate(-90 67 30)">15</text>
<text x="67.6" y="33.4" transform="rotate(-90 67.6 33.4)">~A/B</text>
<text x="69.3" y="32.3" transform="rotate(-90 69.3 32.3)">4B</text>
<text x="69.6" y="30" transform="rotate(-90 69.6 30)">13</text>
<text x="70.1" y="32.3" transform="rotate(-90 70.1 32.3)">3B</text>
<text x="70.4" y="30" transform="rotate(-90 70.4 30)">10</text>
<text x="71" y="32.3" transform="rotate(-90 71 32.3)">2B</text>
<text x="71.8" y="32.3" transform="rotate(-90 71.8 32.3)">1B</text>
<text x="73.5" y="32.3" transform="rotate(-90 73.5 32.3)">4A</text>
<text x="73.9" y="30" transform="rotate(-90 73.9 30)">14</text>
<text x="74.4" y="32.3" transform="rotate(-90 74.4 32.3)">3A</text>
<text x="74.7" y="30" transform="rotate(-90 74.7 30)">11</text>
<text x="75.3" y="32.3" transform="rotate(-90 75.3 32.3)">2A</text>
<text x="76.1" y="32.3" transform="rotate(-90 76.1 32.3)">1A</text>
<text x="157.2" y="30.7" transform="rotate(-90 157.2 30.7)">4Y</text>
<text x="157.6" y="33" transform="rotate(-90 157.6 33)">12</text>
<text x="158.1" y="30.7" transform="rotate(-90 158.1 30.7)">3Y</text>
<text x="158.4" y="32.4" transform="rotate(-90 158.4 32.4)">9</text>
<text x="159" y="30.7" transform="rotate(-90 159 30.7)">2Y</text>
<text x="159.3" y="32.4" transform="rotate(-90 159.3 32.4)">7</text>
<text x="159.8" y="30.7" transform="rotate(-90 159.8 30.7)">1Y</text>
<text x="160.1" y="32.4" transform="rotate(-90 160.1 32.4)">4</text>
<text x="270.5" y="32.6">C</text>
<text x="8.2" y="41.7">D</text>
<text x="73.5" y="36.7" transform="rotate(-90 73.5 36.7)">4Y</text>
<text x="73.9" y="38.9" transform="rotate(-90 73.9 38.9)">12</text>
<text x="74.4" y="36.7" transform="rotate(-90 74.4 36.7)">3Y</text>
<text x="74.7" y="38.4" transform="rotate(-90 74.7 38.4)">9</text>
<text x="75.3" y="36.7" transform="rotate(-90 75.3 36.7)">2Y</text>
<text x="75.6" y="38.4" transform="rotate(-90 75.6 38.4)">7</text>
<text x="76.1" y="36.7" transform="rotate(-90 76.1 36.7)">1Y</text>
<text x="76.4" y="38.4" transform="rotate(-90 76.4 38.4)">4</text>
<text x="126.1" y="38.5">LOAD0</text>
<text x="126.1" y="39.4">LOAD1</text>
<text x="126.1" y="40.2">LOAD2</text>
<text x="126.1" y="41.1">LOAD3</text>
<text x="126.1" y="41.9">Load_State</text>
<text x="129.8" y="39.4">TEST1</text>
<text x="129.8" y="40.2">TEST2</text>
<text x="129.8" y="41.1">TEST3</text>
<text x="130.9" y="38.5">Out</text>
<text x="270.5" y="41.7">D</text>
<text x="91.1" y="43.6">LOAD0</text>
<text x="91.1" y="44.5">LOAD1</text>
<text x="91.1" y="45.3">LOAD2</text>
<text x="91.1" y="46.2">LOAD3</text>
<text x="91.1" y="47">Load_State</text>
<text x="91.1" y="47.9">Shift_State</text>
<text x="94.8" y="44.5">TEST1</text>
<text x="94.8" y="45.3">TEST2</text>
<text x="94.8" y="46.2">TEST3</text>
<text x="95.9" y="43.6">Out</text>
<text x="126.1" y="42.8">Shift_State</text>
<text x="126.1" y="43.6">CLK</text>
<text x="126.1" y="44.5">RST</text>
<text x="8.2" y="50.8">E</text>
<text x="91.1" y="48.8">CLK</text>
<text x="91.1" y="49.6">RST</text>
<text x="143.1" y="50.5">D</text>
<text x="143.1" y="53">CLK</text>
<text x="144.3" y="49">SET</text>
<text x="146" y="53">~Q</text>
<text x="146.6" y="50.5">Q</text>
<text x="270.5" y="50.8">E</text>
<text x="8.2" y="59.9">F</text>
<text x="143.8" y="54.5">RESET</text>
<text x="270.5" y="59.9">F</text>
<text x="27.3" y="61.3">2</text>
<text x="27.3" y="65.5">3</text>
<text x="27.3" y="62.1">5</text>
<text x="27.3" y="63">11</text>
<text x="27.3" y="63.8">14</text>
<text x="29.5" y="61.6">1A</text>
<text x="29.5" y="65.9">1B</text>
<text x="29.5" y="62.4">2A</text>
<text x="29.5" y="63.3">3A</text>
<text x="29.5" y="64.2">4A</text>
<text x="33.9" y="61.6">1Y</text>
<text x="33.9" y="62.4">2Y</text>
<text x="33.9" y="63.3">3Y</text>
<text x="33.9" y="64.2">4Y</text>
<text x="36.2" y="61.3">4</text>
<text x="36.2" y="62.1">7</text>
<text x="36.2" y="63">9</text>
<text x="36.2" y="63.8">12</text>
<text x="62.9" y="62.4">LOAD0</text>
<text x="62.9" y="63.3">LOAD1</text>
<text x="62.9" y="64.1">LOAD2</text>
<text x="62.9" y="65">LOAD3</text>
<text x="62.9" y="65.8">Load_State</text>
<text x="66.7" y="63.3">TEST1</text>
<text x="66.7" y="64.1">TEST2</text>
<text x="66.7" y="65">TEST3</text>
<text x="67.7" y="62.4">Out</text>
<text x="100.4" y="64.2">X</text>
<text x="100.4" y="63.3">Y</text>
<text x="100.4" y="65.9">RST</text>
<text x="100.4" y="65">CLK</text>
<text x="103.3" y="65">C_out_0</text>
<text x="103.3" y="65.9">C_out_1</text>
<text x="104.3" y="63.3">X_out</text>
<text x="104.3" y="64.2">Y_out</text>
<text x="140.5" y="64.2">X</text>
<text x="140.5" y="63.3">Y</text>
<text x="140.5" y="65.9">RST</text>
<text x="140.5" y="65">CLK</text>
<text x="143.4" y="65">C_out_0</text>
<text x="143.4" y="65.9">C_out_1</text>
<text x="144.4" y="63.3">X_out</text>
<text x="144.4" y="64.2">Y_out</text>
<text x="8.1" y="69">G</text>
<text x="27.3" y="66.4">6</text>
<text x="27.3" y="67.3">10</text>
<text x="27.3" y="68.1">13</text>
<text x="27.3" y="69.8">1</text>
<text x="27.3" y="70.7">15</text>
<text x="29.5" y="66.7">2B</text>
<text x="29.5" y="67.6">3B</text>
<text x="29.5" y="68.4">4B</text>
<text x="29.5" y="70.1">~A/B</text>
<text x="29.5" y="71">~G</text>
<text x="62.9" y="66.7">Shift_State</text>
<text x="62.9" y="67.6">CLK</text>
<text x="62.9" y="68.4">RST</text>
<text x="103.3" y="66.7">C_out_2</text>
<text x="143.4" y="66.7">C_out_2</text>
<text x="270.3" y="69">G</text>
<text x="8.2" y="78.1">H</text>
<text x="85" y="80.4">D</text>
<text x="85" y="82.9">CLK</text>
<text x="86.2" y="78.9">SET</text>
<text x="88" y="82.9">~Q</text>
<text x="88.5" y="80.4">Q</text>
<text x="99.6" y="81.2">X</text>
<text x="99.6" y="80.4">Y</text>
<text x="99.6" y="82.9">RST</text>
<text x="99.6" y="82.1">CLK</text>
<text x="102.4" y="82.1">C_out_0</text>
<text x="102.4" y="82.9">C_out_1</text>
<text x="102.4" y="83.8">C_out_2</text>
<text x="103.5" y="80.4">X_out</text>
<text x="103.5" y="81.2">Y_out</text>
<text x="140.5" y="81.2">X</text>
<text x="140.5" y="80.4">Y</text>
<text x="140.5" y="82.9">RST</text>
<text x="140.5" y="82.1">CLK</text>
<text x="143.4" y="82.1">C_out_0</text>
<text x="143.4" y="82.9">C_out_1</text>
<text x="143.4" y="83.8">C_out_2</text>
<text x="144.4" y="80.4">X_out</text>
<text x="144.4" y="81.2">Y_out</text>
<text x="270.5" y="78.1">H</text>
<text x="8.4" y="87.2">I</text>
<text x="63.8" y="84.6">LOAD0</text>
<text x="63.8" y="85.5">LOAD1</text>
<text x="63.8" y="86.3">LOAD2</text>
<text x="63.8" y="87.2">LOAD3</text>
<text x="63.8" y="88.1">Load_State</text>
<text x="63.8" y="88.9">Shift_State</text>
<text x="63.8" y="89.7">CLK</text>
<text x="67.5" y="85.5">TEST1</text>
<text x="67.5" y="86.3">TEST2</text>
<text x="67.5" y="87.2">TEST3</text>
<text x="68.6" y="84.6">Out</text>
<text x="85.7" y="84.4">RESET</text>
<text x="270.6" y="87.2">I</text>
<text x="63.8" y="90.6">RST</text>
<text x="8.3" y="96.4">J</text>
<text x="270.6" y="96.4">J</text>
<text x="8.2" y="105.5">K</text>
<text x="270.5" y="105.5">K</text>
<text x="8.2" y="114.6">L</text>
<text x="27.3" y="115.1">2</text>
<text x="27.3" y="119.3">3</text>
<text x="27.3" y="116">5</text>
<text x="27.3" y="116.8">11</text>
<text x="27.3" y="117.6">14</text>
<text x="29.5" y="115.4">1A</text>
<text x="29.5" y="119.7">1B</text>
<text x="29.5" y="116.2">2A</text>
<text x="29.5" y="117.1">3A</text>
<text x="29.5" y="117.9">4A</text>
<text x="33.9" y="115.4">1Y</text>
<text x="33.9" y="116.2">2Y</text>
<text x="33.9" y="117.1">3Y</text>
<text x="33.9" y="117.9">4Y</text>
<text x="36.2" y="115.1">4</text>
<text x="36.2" y="116">7</text>
<text x="36.2" y="116.8">9</text>
<text x="36.2" y="117.6">12</text>
<text x="270.5" y="114.6">L</text>
<text x="8.1" y="123.7">M</text>
<text x="27.3" y="120.2">6</text>
<text x="27.3" y="121.1">10</text>
<text x="27.3" y="121.9">13</text>
<text x="27.3" y="123.6">1</text>
<text x="27.3" y="124.5">15</text>
<text x="29.5" y="120.5">2B</text>
<text x="29.5" y="121.4">3B</text>
<text x="29.5" y="122.2">4B</text>
<text x="29.5" y="124">~A/B</text>
<text x="29.5" y="124.8">~G</text>
<text x="270.3" y="123.7">M</text>
<text x="8.2" y="132.8">N</text>
<text x="270.5" y="132.8">N</text>
<text x="8.1" y="141.9">O</text>
<text x="270.3" y="141.9">O</text>
<text x="8.2" y="151">P</text>
<text x="270.5" y="151">P</text>
<text x="8.1" y="160.1">Q</text>
<text x="270.3" y="160.1">Q</text>
<text x="8.2" y="169.2">R</text>
<text x="270.5" y="169.2">R</text>
<text x="13.7" y="180">0</text>
<text x="22.8" y="180">1</text>
<text x="31.9" y="180">2</text>
<text x="41" y="180">3</text>
<text x="50.1" y="180">4</text>
<text x="59.2" y="180">5</text>
<text x="68.3" y="180">6</text>
<text x="77.5" y="180">7</text>
<text x="86.6" y="180">8</text>
<text x="95.7" y="180">9</text>
<text x="104.6" y="180">10</text>
<text x="113.7" y="180">11</text>
<text x="122.8" y="180">12</text>
<text x="131.9" y="180">13</text>
<text x="141" y="180">14</text>
<text x="150.2" y="180">15</text>
<text x="159.3" y="180">16</text>
<text x="168.4" y="180">17</text>
<text x="177.4" y="180">18</text>
<text x="186.6" y="180">19</text>
<text x="195.7" y="180">20</text>
<text x="204.8" y="180">21</text>
<text x="213.9" y="180">22</text>
<text x="223" y="180">23</text>
<text x="232.1" y="180">24</text>
<text x="241.2" y="180">25</text>
<text x="250.3" y="180">26</text>
<text x="259.5" y="180">27</text>
</g>
</svg>
